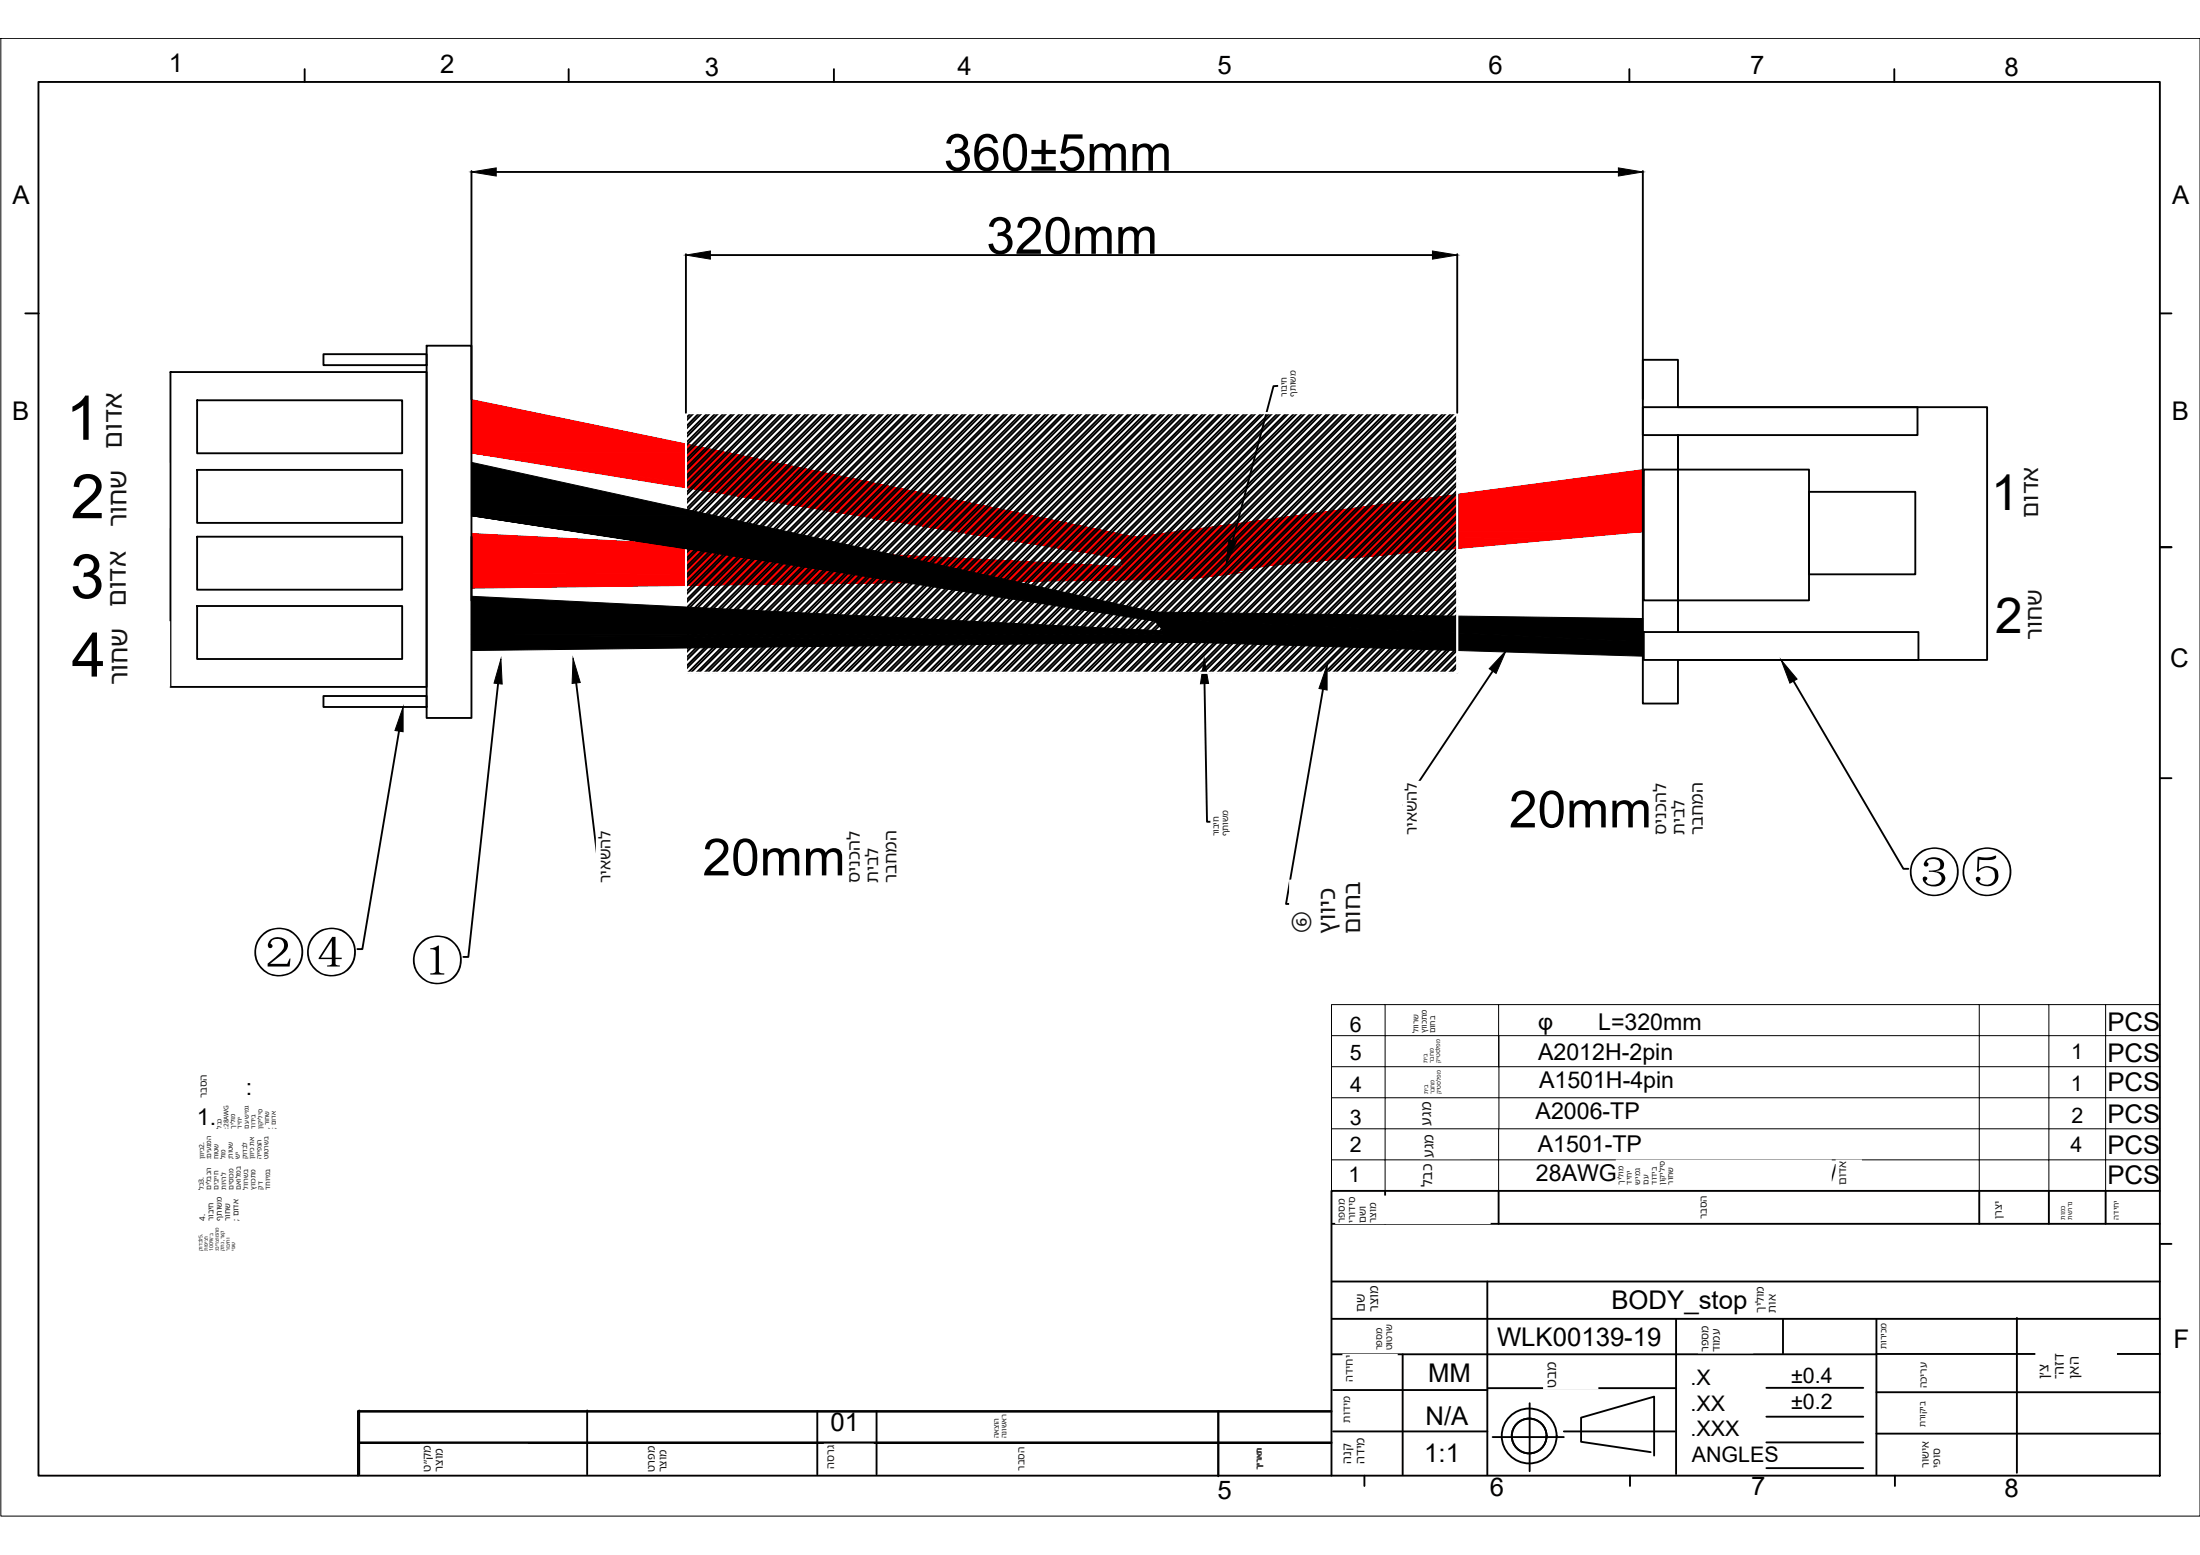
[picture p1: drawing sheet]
<svg xmlns="http://www.w3.org/2000/svg" width="297mm" height="210mm" viewBox="0 0 297 210" stroke-linecap="round" stroke-linejoin="round" font-family="sans-serif">
<!-- layer: 0 -->
<g fill="none" stroke="#000" stroke-width=".25">
<path d="M5.2 11.1h286.4v188.1h-286.4zM41.1 9.3v1.8M76.8 9.3v1.8M112.6 9.3v1.8M220 9.3v1.8M255.8 9.3v1.8M63.7 23.1v30.8M67 23.2h151.5M92.6 34.3v21.4M95.9 34.4h97.5M196.8 34.3v21.4M221.8 23.1v30.8"/>
<path d="M3.4 42.3h1.8M23 50.2h34.6v42.5h-34.6zM26.6 54h27.7v7.2h-27.7zM43.7 47.8h13.9v1.5h-13.9zM57.6 46.7h6.1v50.2h-6.1zM93.3 55.8l-.7 .6M93.7 55.8l-1.1 1M94.4 55.8l-1.8 1.8M94.8 55.8l-2.2 2.1M95.5 55.8l-2.9 2.9M95.9 55.8l-3.3 3.3M96.6 55.8l-4 4"/>
<path d="M97 55.8l-4.4 4.4M97.7 55.8l-5.1 5.1M98.1 55.8l-5.5 5.5M98.9 55.8l-6.3 6.2M99.2 55.8l-6.6 6.6M100 55.8l-7.4 7.4M100.4 55.8l-7.8 7.7M101.1 55.8l-8.5 8.5M101.5 55.8l-8.9 8.9M102.2 55.8l-9.6 9.6M102.6 55.8l-10 10M103.3 55.8l-10.7 10.7"/>
<path d="M103.7 55.8l-11.1 11.1M104.5 55.8l-11.9 11.8M104.8 55.8l-12.2 12.2M105.6 55.8l-13 12.9M105.9 55.8l-13.3 13.3M106.7 55.8l-14.1 14.1M107 55.8l-14.4 14.4M107.8 55.8l-15.2 15.2M108.1 55.8l-15.5 15.5M108.9 55.8l-16.3 16.3M109.3 55.8l-16.7 16.6M110 55.8l-17.4 17.4"/>
<path d="M110.4 55.8l-17.8 17.8M111.2 55.8l-18.6 18.5M111.5 55.8l-18.9 18.9M112.3 55.8l-19.7 19.7M112.6 55.8l-20 20M113.4 55.8l-20.8 20.8M113.7 55.8l-21.1 21.1M114.5 55.8l-21.9 21.9M114.9 55.8l-22.3 22.2M115.6 55.8l-23 23M116 55.8l-23.4 23.4M116.7 55.8l-24.1 24.1"/>
<path d="M117.1 55.8l-24.5 24.5M117.8 55.8l-25.2 25.2M118.2 55.8l-25.6 25.6M118.9 55.8l-26.3 26.3M119.3 55.8l-26.7 26.7M120.1 55.8l-27.5 27.4M120.5 55.8l-27.9 27.8M121.2 55.8l-28.6 28.6M121.6 55.8l-29 28.9M122.3 55.8l-29.7 29.7M122.7 55.8l-30.1 30.1M123.4 55.8l-30.8 30.8"/>
<path d="M123.8 55.8l-31.2 31.2M124.5 55.8l-31.9 31.9M124.9 55.8l-32.3 32.3M125.7 55.8l-33.1 33M126 55.8l-33.4 33.4M126.8 55.8l-34.2 34.2M127.2 55.8l-34.6 34.5M127.9 55.8l-35 35M128.3 55.8l-35.1 35M129 55.8l-35 35M129.4 55.8l-35.1 35M130.1 55.8l-35 35"/>
<path d="M130.5 55.8l-35 35M131.2 55.8l-35 35M131.6 55.8l-35 35M132.4 55.8l-35 35M132.7 55.8l-35 35M133.5 55.8l-35 35M133.8 55.8l-35 35M134.6 55.8l-35 35M134.9 55.8l-35 35M135.7 55.8l-35 35M136.1 55.8l-35 35M136.8 55.8l-35 35"/>
<path d="M137.2 55.8l-35 35M138 55.8l-35.1 35M138.3 55.8l-35 35M139.1 55.8l-35.1 35M139.4 55.8l-35 35M140.2 55.8l-35.1 35M140.5 55.8l-35 35M141.3 55.8l-35 35M141.7 55.8l-35.1 35M142.4 55.8l-35 35M142.8 55.8l-35 35M143.5 55.8l-35 35"/>
<path d="M143.9 55.8l-35 35M144.6 55.8l-35 35M145 55.8l-35 35M145.7 55.8l-35 35M146.1 55.8l-35 35M146.9 55.8l-35 35M147.3 55.8l-35.1 35M148 55.8l-35 35M148.4 55.8l-35 35M149.1 55.8l-35 35M149.5 55.8l-35 35M150.2 55.8l-35 35"/>
<path d="M150.6 55.8l-35 35M151.3 55.8l-35 35M151.7 55.8l-35 35M152.5 55.8l-35.1 35M152.8 55.8l-35 35M153.6 55.8l-35 35M154 55.8l-35.1 35M154.7 55.8l-35 35M155.1 55.8l-35.1 35M155.8 55.8l-35 35M156.2 55.8l-35.1 35M156.9 55.8l-35 35"/>
<path d="M157.3 55.8l-35 35M158 55.8l-35 35M158.4 55.8l-35 35M159.2 55.8l-35.1 35M159.5 55.8l-35 35M160.3 55.8l-35 35M160.6 55.8l-35 35M161.4 55.8l-35 35M161.7 55.8l-35 35M162.5 55.8l-35 35M162.9 55.8l-35 35M163.6 55.8l-35 35"/>
<path d="M164 55.8l-35 35M164.7 55.8l-35 35M165.1 55.8l-35 35M165.8 55.8l-35 35M166.2 55.8l-35 35M166.9 55.8l-35 35M167.3 55.8l-35 35M168.1 55.8l-35 35M168.5 55.8l-35.1 35M169.2 55.8l-35 35M169.6 55.8l-35 35M170.3 55.8l-35 35"/>
<path d="M170.7 55.8l-35 35M171.4 55.8l-35 35M171.8 55.8l-35 35M172.5 55.8l-35 35M172.6 52.1h-.7l-5.5 20.9M172.9 55.8l-35 35M173.7 55.8l-35.1 35M174 55.8l-35 35M174.8 55.8l-35 35M175.2 55.8l-35 35M175.9 55.8l-35 35M176.3 55.8l-35 35"/>
<path d="M177 55.8l-35 35M177.4 55.8l-35 35M178.1 55.8l-35 35M178.5 55.8l-35 35M179.3 55.8l-35.1 35M179.6 55.8l-35 35M180.4 55.8l-35 35M180.7 55.8l-35 35M181.5 55.8l-35 35M181.8 55.8l-35 35M182.6 55.8l-35 35M183 55.8l-35.1 35"/>
<path d="M183.7 55.8l-35 35M184.1 55.8l-35 35M184.8 55.8l-35 35M185.2 55.8l-35 35M186 55.8l-35.1 35M186.3 55.8l-35 35M187.1 55.8l-35.1 35M187.4 55.8l-35 35M188.2 55.8l-35.1 35M188.5 55.8l-35 35M189.3 55.8l-35 35M189.7 55.8l-35.1 35"/>
<path d="M190.4 55.8l-35 35M190.8 55.8l-35 35M191.5 55.8l-35 35M191.9 55.8l-35 35M192.6 55.8l-35 35M193 55.8l-35 35M193.7 55.8l-35 35M194.1 55.8l-35 35M194.9 55.8l-35 35M195.3 55.8l-35.1 35M196 55.8l-35 35M196.4 55.8l-35 35"/>
<path d="M196.8 56.1l-34.7 34.7M196.8 57.3l-33.6 33.5M196.8 58.4l-32.5 32.4M196.8 59.5l-31.4 31.3M196.8 56.5l-34.3 34.3M196.8 57.6l-33.2 33.2M196.8 58.8l-32.1 32M196.8 59.9l-31 30.9M221.8 48.6h4.8v6.4h41.7v34.1h-41.7v5.9h-4.8zM221.8 55h37.1v3.7h-37.1zM226.6 58.7v26.6M291.6 42.3h1.6"/>
<path d="M26.6 63.4h27.7v7.2h-27.7zM26.6 72.4h27.7v7.2h-27.7zM63.7 72.4v8.7M196.8 60.6l-30.2 30.2M196.8 61.7l-29.1 29.1M196.8 62.8l-28 28M196.8 64l-26.9 26.8M196.8 65.1l-25.8 25.7M196.8 66.2l-24.6 24.6M196.8 67.3l-23.5 23.5M196.8 68.4l-22.4 22.4M196.8 69.6l-21.3 21.2"/>
<path d="M196.8 70.7l-20.2 20.1M196.8 71.8l-19.1 19M196.8 72.9l-18 17.9M196.8 74l-16.9 16.8M196.8 75.1l-15.7 15.7M196.8 76.3l-14.6 14.5M196.8 77.4l-13.5 13.4M196.8 78.5l-12.4 12.3M196.8 79.6l-11.3 11.2M196.8 61l-29.9 29.8M196.8 62.1l-28.8 28.7M196.8 63.2l-27.7 27.6"/>
<path d="M196.8 64.4l-26.5 26.4M196.8 65.5l-25.4 25.3M196.8 66.6l-24.3 24.2M196.8 67.7l-23.2 23.1M196.8 68.8l-22.1 22M196.8 69.9l-20.9 20.9M196.8 71l-19.8 19.8M196.8 72.2l-18.7 18.6M196.8 73.3l-17.6 17.5M196.8 74.4l-16.5 16.4M196.8 75.5l-15.4 15.3M196.8 76.6l-14.2 14.2"/>
<path d="M196.8 77.7l-13.1 13.1M196.8 78.8l-12 12M196.8 80l-10.9 10.8M221.9 63.4h22.3v17.6h-22.3zM244.2 66.4h14.4v11.1h-14.4zM291.6 73.8h1.6M291.6 73.9h1.6M26.6 81.8h27.7v7.2h-27.7zM43.7 94h13.9v1.4h-13.9zM53.9 98.7l-5 29.4h-.7M67.3 92.3l-4.1 36.9h-.6M77.8 92.2l2.8 23h.7"/>
<path d="M162.6 92.3l.4 18.6h.6M178.6 93l-5 29h.7M196.8 80.7l-10.1 10.1M196.8 81.8l-9 9M196.8 82.9l-7.9 7.9M196.8 84l-6.8 6.8M196.8 85.2l-5.7 5.6M196.8 86.3l-4.6 4.5M196.8 87.4l-3.4 3.4M196.8 88.5l-2.3 2.3M196.8 89.6l-1.2 1.2M196.8 90.8h-.1"/>
<path d="M196.8 81.1l-9.8 9.7M196.8 82.2l-8.6 8.6M196.8 83.3l-7.5 7.5M196.8 84.4l-6.4 6.4M196.8 85.6l-5.3 5.2M196.8 86.7l-4.2 4.1M196.8 87.8l-3.1 3M196.8 88.9l-2 1.9M196.8 90l-.9 .8M201.5 90.6l-12 18.1h.6M221.9 85.3h37.1v3.8h-37.1zM242.2 92l14.8 25.3h.7"/>
<path d="M291.6 105h1.6M179.9 178h111.7M179.9 173h111.7M179.9 165.2h111.7M187 160.8v4.4M200.8 173v26.1M202.3 160.8v4.4M226.3 178v21M240.7 178v4.7M253.4 178v21.1M267.2 160.8v4.4M272.3 177.9v20.9"/>
<path d="M276.6 160.8v4.4M284.3 160.8v4.4M291.6 160.8h-111.8v38.4M291.6 167.9h1.6M48.3 190.5h131.5M48.5 194.7h131.3M48.5 194.8h131.3M48.5 190.4v8.6M79.3 190.4v8.6M110.3 190.5v8.5M118.3 190.5v8.5M164.5 190.5v8.8"/>
<path d="M179.8 190.6h-131.5v8.6M179.9 182.8h73.5M180 187.6h20.8M180 193.2h20.8M184.2 199.2v1.4M189.4 182.8v16.3M200.9 187.4h25.4M201.5 194h9.6M206.5 189.4v9.2M211.1 193.2h15M220.1 199.2v1.4M222.9 196l-9.4-1.4v-3.2l9.8-2.9v8"/>
<path d="M238.5 187.3h13.1M238.5 191.2h13.1M238.5 194.7h13.1M238.5 198.2h13.1M253.4 182.8h38.2M253.4 187.9h38.2M253.4 193.5h38.2M255.8 199.2v1.4M285.3 182.8h.1"/>
<circle cx="206.5" cy="193.8" r="3.7"/>
<circle cx="206.5" cy="193.8" r="2.35"/>
</g>
<!-- layer: DIM -->
<path d="M.1 5.2h296.9v199.5h-296.9z" fill="none" stroke="#000" stroke-width=".14"/>
<!-- layer: 0 -->
<g fill="none" stroke="#000" stroke-width=".14">
<path d="M179.8 139.8v-4.2h7.2v4.2h-7.2v4.2M187 135.6h15.3v4.2h-15.3v4.2h15.3M202.3 135.6h64.9v4.2h-64.9v4.2M202.4 139.9v12.5M267.2 135.6h9.4v4.2h-9.4v4.2h9.4v4.2h-9.4v4.2h-64.9v4.2h64.9v4.2M276.6 135.6h7.7v4.2h-7.7v4.2h7.7v4.2h-7.7v4.2h-9.4v4.2h9.4v4.2M284.3 135.6h7.3M291.6 139.8h-7.3v4.2h7.3M179.8 148.2v-4.2h7.2v4.2h-7.2v4.2M202.3 152.4h-15.3v4.2h15.3v4.2M202.3 144h64.9v4.2h-80.2v4.2h-7.2v4.2M291.6 148.2h-7.3v4.2h-7.7v4.2h7.7v4.2"/>
<path d="M291.6 152.4h-7.3v4.2h7.3M179.8 160.8v-4.2h7.2v4.2"/>
</g>
<g fill="#f00" stroke="#f00" stroke-width=".14">
<path d="M63.7 53.9l34.8 7.2h-34.8z"/>
<path d="M63.7 61.1h34.8l73.1 15.2z"/>
<path d="M63.7 72l104.1 5.3h-104.1z"/>
<path d="M63.7 77.3h104.1l-7.3 .9z"/>
<path d="M158.7 71.8l63.2-8.4-.1 8.4z"/>
<path d="M158.7 71.8h63.1l-11.7 1z"/>
<path d="M63.7 61.1l93.3 15.2h14.6zM157 76.3h14.6l-7.1 1.2z"/>
<path d="M63.7 77.3v.9h96.8zM63.7 78.2h96.8l-96.8 1.2z"/>
<path d="M150.7 72.8h59.4l-51.4-1zM150.7 72.8h59.4l-58.1 5.3z"/>
</g>
<g fill="#000" stroke="#000" stroke-width=".14">
<path d="M63.7 23.2l3.3-.5v1.1zM92.6 34.4l3.3-.5v1.1zM193.4 33.9l3.4 .5-3.4 .6zM218.5 22.7l3.3 .5-3.3 .6zM63.7 62.4l32.8 7.2h-32.8zM63.7 69.6h32.8l73.4 16.1zM165.9 72.8l1 .3-1.3 3.1zM54.4 95.4v3.4l-1.1-.2zM63.7 80.5l104.1 5.2h-104.1zM63.7 85.7h104.1l-7.3 1zM67.6 89l.2 3.3-1.1-.1zM77.4 88.9l.9 3.2-1.1 .2z"/>
<path d="M154.9 82.6l66.9 .9h-66.2zM155.6 83.5h66.2v3.1zM162.6 89l.6 3.3h-1.1zM179.2 89.8v3.3l-1.1-.2zM203.4 87.8l-1.4 3.1-.9-.6zM240.5 89.1l2.1 2.6-.9 .5z"/>
<path d="M63.7 69.6l104.3 16.1h1.9zM168 85.7h1.9l1.5 .3z"/>
<path d="M63.7 85.7v1h96.8zM63.7 86.7h96.8l-96.8 1.1z"/>
<path d="M155.6 83.5l2.7 3.1h63.5zM158.3 86.6h63.5v2z"/>
</g>
<path d="M92.6 55.8h104.2v35h-104.2z" fill="none" stroke="#fff" stroke-width=".3"/>
<g fill="#fff" stroke="#fff" stroke-width=".35">
<path d="M180.5 161.6h20.6v3.5h-20.6z"/>
<path d="M278.1 162.2h5v2.5h-5z"/>
<path d="M285.2 162.1h5.1v2.5h-5.1z"/>
<path d="M182.8 173.5h14.2v3.5h-14.2z"/>
<path d="M185.6 178.7h7.1v3.6h-7.1z"/>
<path d="M181.4 182.9h7.1v3.6h-7.1z"/>
<path d="M181.1 188.5h7.1v3.5h-7.1z"/>
<path d="M181 194h7.2v3.6h-7.2z"/>
<path d="M208.5 183.8h7.1v3.6h-7.1z"/>
<path d="M229.4 179h7.1v3.5h-7.1z"/>
<path d="M253.7 178.6h12.5v3.5h-12.5z"/>
<path d="M259 189.1h7.1v3.6h-7.1z"/>
<path d="M259.2 194.6h7.1v3.5h-7.1z"/>
<path d="M259 183.9h7.1v3.5h-7.1z"/>
<path d="M269.1 162.1h6.2v2.5h-6.2z"/>
<path d="M169.4 195.5h6v2.9h-6z"/>
<path d="M275 182.6h10.7v3.6h-10.7z"/>
<path d="M56.9 195.1h14.2v3.5h-14.2z"/>
<path d="M111.4 195h6.4v3.2h-6.4z"/>
<path d="M137.2 195.3h6.4v3.2h-6.4z"/>
<path d="M169.4 195.4h6v2.9h-6z"/>
<path d="M134 190.9h12.8v3.2h-12.8z"/>
<path d="M87.2 195.2h14.2v3.6h-14.2z"/>
<path d="M229.3 161.3h6.4v3.2h-6.4z"/>
<path d="M191.7 157.1h6.4v3.2h-6.4z"/>
<path d="M191.6 148.7h6.4v3.2h-6.4z"/>
<path d="M192.1 144.5h6.4v3.2h-6.4z"/>
<path d="M190.6 136.3h9.6v3.2h-9.6z"/>
<path d="M236.9 173.6h10.7v3.6h-10.7z"/>
<path d="M218.3 156.7h28.8v3.2h-28.8z"/>
<path d="M248 156.7h3.2v3.2h-3.2z"/>
<path d="M192.1 140.3h6.4v3.2h-6.4z"/>
<path d="M191.9 153.1h6.4v3.2h-6.4z"/>
<path d="M26.8 145.1h6.4v3.2h-6.4z"/>
<path d="M29.2 149.2h62.4v3.2h-62.4z"/>
<path d="M26.8 153.3h38.4v3.2h-38.4z"/>
<path d="M26.7 157.4h48v3.2h-48z"/>
<path d="M26.8 161.6h19.2v3.2h-19.2z"/>
<path d="M26.7 165.7h67.3v3.2h-67.3z"/>
<path d="M163.6 109.4h7.1v3.5h-7.1z"/>
<path d="M172.7 50h7.2v3.6h-7.2z"/>
<path d="M13.5 52.1h8.5v8.5h-8.5z"/>
<path d="M14.2 62.6h8.5v8.5h-8.5z"/>
<path d="M14.1 73.4h8.5v8.5h-8.5z"/>
<path d="M14.3 84h8.5v8.5h-8.5z"/>
<path d="M174.2 118.9h21.4v7.1h-21.4z"/>
<path d="M272.6 63h6.8v6.9h-6.8z"/>
<path d="M273.1 79.5h6.9v6.9h-6.9z"/>
<path d="M80.6 112.1h14.3v7.1h-14.3z"/>
<path d="M114.2 112.1h14.2v7.1h-14.2z"/>
<path d="M189.5 105.6h14.2v7.1h-14.2z"/>
<path d="M223 105.6h14.3v7.1h-14.3z"/>
</g>
<g font-size="8.3">
<text x="8.9" y="59.4">1</text>
<text x="9.6" y="69.9">2</text>
<text x="9.5" y="80.7">3</text>
<text x="9.7" y="91.3">4</text>
</g>
<g font-size="7.1">
<text x="257.6" y="120.2">③⑤</text>
<text x="34.1" y="131.1">②④</text>
<text x="55.5" y="132.1">①</text>
</g>
<g font-size="6.9">
<text x="127.4" y="23">360±5mm</text>
<text x="133.2" y="34.3">320mm</text>
<text x="203.7" y="111.7">20mm</text>
<text x="94.9" y="118.2">20mm</text>
</g>
<g font-size="6.7">
<text x="268.8" y="68.9">1</text>
<text x="269.4" y="85.4">2</text>
</g>
<g font-size="3.5">
<text x="22.8" y="9.7">1</text>
<text x="59.4" y="9.8">2</text>
<text x="95.2" y="10.3">3</text>
<text x="129.3" y="10.1">4</text>
<text x="164.4" y="10">5</text>
<text x="201" y="10">6</text>
<text x="236.3" y="10">7</text>
<text x="270.6" y="10.2">8</text>
<text x="1.7" y="27.6">A</text>
<text x="293.3" y="27.6">A</text>
<text x="1.6" y="56.7">B</text>
<text x="293.2" y="56.7">B</text>
<text x="293" y="90.1">C</text>
<text x="284.6" y="139.2">PCS</text>
<text x="284.6" y="143.3">PCS</text>
<text x="284.6" y="147.3">PCS</text>
<text x="284.6" y="151.7">PCS</text>
<text x="284.6" y="155.8">PCS</text>
<text x="284.6" y="159.8">PCS</text>
<text x="217.6" y="176.7">BODY_stop</text>
<text x="202.1" y="181.7">WLK00139-19</text>
<text x="293.4" y="182">F</text>
<text x="192.8" y="186.6">MM</text>
<text x="112.1" y="193.2">01</text>
<text x="192.3" y="197.3">1:1</text>
<text x="192.5" y="192.3">N/A</text>
<text x="164.4" y="202.4">5</text>
<text x="201.2" y="202">6</text>
<text x="236.5" y="201.8">7</text>
<text x="270.6" y="202.1">8</text>
</g>
<g font-size="3.5" fill="#111">
<text x="16.4" y="60.6" transform="rotate(-90 16.4 60.6)">םודא</text>
<text x="17.1" y="71.1" transform="rotate(-90 17.1 71.1)">רוחש</text>
<text x="17" y="81.9" transform="rotate(-90 17 81.9)">םודא</text>
<text x="17.2" y="92.5" transform="rotate(-90 17.2 92.5)">רוחש</text>
</g>
<g font-size="3.2" fill="#111">
<text x="275.2" y="69.9" transform="rotate(-90 275.2 69.9)">םודא</text>
<text x="176.9" y="126" transform="rotate(-90 176.9 126)">6</text>
<text x="180.3" y="126" transform="rotate(-90 180.3 126)">ץוויכ</text>
<text x="183.6" y="126" transform="rotate(-90 183.6 126)">םוחב</text>
</g>
<text font-size="3.1" fill="#111" x="275.7" y="86.4" transform="rotate(-90 275.7 86.4)">רוחש</text>
<g font-size="3.1">
<text x="207.7" y="143.1">A2012H-2pin</text>
<text x="207.7" y="139">φ</text>
<text x="215.8" y="139">L=320mm</text>
<text x="33.2" y="147.8">:</text>
<text x="207.8" y="146.9">A1501H-4pin</text>
<text x="26.6" y="151.9">1.</text>
<text x="207.3" y="151.1">A2006-TP</text>
<text x="207.6" y="155.5">A1501-TP</text>
<text x="207.4" y="159.4">28AWG</text>
<text x="247.1" y="159.4">/</text>
</g>
<g font-size="2.9">
<text x="182.3" y="143.1">5</text>
<text x="182.3" y="139.2">6</text>
<text x="279.6" y="143">1</text>
<text x="182.3" y="147.5">4</text>
<text x="279.6" y="147.3">1</text>
<text x="182.2" y="151.9">3</text>
<text x="182.3" y="155.5">2</text>
<text x="279.6" y="155.5">4</text>
<text x="279.7" y="151.5">2</text>
<text x="182.1" y="159.6">1</text>
<text x="228.2" y="187">.X</text>
<text x="228.2" y="190.4">.XX</text>
<text x="241.8" y="186.7">±0.4</text>
<text x="241.8" y="190.2">±0.2</text>
<text x="228.2" y="193.9">.XXX</text>
<text x="228.4" y="197.4">ANGLES</text>
</g>
<g font-size="2.4" fill="#111">
<text x="225" y="112.7" transform="rotate(-90 225 112.7)">סינכהל</text>
<text x="227.5" y="112.7" transform="rotate(-90 227.5 112.7)">תיבל</text>
<text x="229.9" y="112.7" transform="rotate(-90 229.9 112.7)">רבחמה</text>
<text x="116.1" y="119.2" transform="rotate(-90 116.1 119.2)">סינכהל</text>
<text x="118.6" y="119.2" transform="rotate(-90 118.6 119.2)">תיבל</text>
<text x="121" y="119.2" transform="rotate(-90 121 119.2)">רבחמה</text>
</g>
<g font-size="2.2" fill="#111">
<text x="191.3" y="112.7" transform="rotate(-90 191.3 112.7)">ריאשהל</text>
<text x="82.4" y="119.2" transform="rotate(-90 82.4 119.2)">ריאשהל</text>
</g>
<g font-size="2" fill="#111">
<text x="193.3" y="151.9" transform="rotate(-90 193.3 151.9)">עגמ</text>
<text x="193.4" y="160.3" transform="rotate(-90 193.4 160.3)">לבכ</text>
<text x="193.5" y="156.3" transform="rotate(-90 193.5 156.3)">עגמ</text>
<text x="276.6" y="186.2" transform="rotate(-90 276.6 186.2)">ן׳צ</text>
<text x="278.6" y="186.2" transform="rotate(-90 278.6 186.2)">־הזד</text>
<text x="280.7" y="186.2" transform="rotate(-90 280.7 186.2)">ןאה</text>
</g>
<text font-size="1.9" fill="#111" x="210.1" y="187.4" transform="rotate(-90 210.1 187.4)">טבמ</text>
<g font-size="1.7" fill="#111">
<text x="184.3" y="177" transform="rotate(-90 184.3 177)">םש</text>
<text x="186.1" y="177" transform="rotate(-90 186.1 177)">רצומ</text>
<text x="182.4" y="197.6" transform="rotate(-90 182.4 197.6)">הנק</text>
<text x="184.2" y="197.6" transform="rotate(-90 184.2 197.6)">הדימ</text>
</g>
<g font-size="1.6" fill="#111">
<text x="58.2" y="198.6" transform="rotate(-90 58.2 198.6)">ט״קמ</text>
<text x="59.8" y="198.6" transform="rotate(-90 59.8 198.6)">רצומ</text>
</g>
<g font-size="1.5" fill="#111">
<text x="249.2" y="159.9" transform="rotate(-90 249.2 159.9)">םודא</text>
<text x="270.3" y="164.6" transform="rotate(-90 270.3 164.6)">ןרצי</text>
<text x="238.1" y="177.2" transform="rotate(-90 238.1 177.2)">ךילומ</text>
<text x="239.8" y="177.2" transform="rotate(-90 239.8 177.2)">תוא</text>
<text x="230.7" y="182.5" transform="rotate(-90 230.7 182.5)">רפסמ</text>
<text x="232.2" y="182.5" transform="rotate(-90 232.2 182.5)">דומע</text>
<text x="182.7" y="186.5" transform="rotate(-90 182.7 186.5)">הדיחי</text>
<text x="88.4" y="198.8" transform="rotate(-90 88.4 198.8)">טרפמ</text>
<text x="90" y="198.8" transform="rotate(-90 90 198.8)">רצומ</text>
<text x="112.6" y="198.2" transform="rotate(-90 112.6 198.2)">הסרג</text>
<text x="260.4" y="198.1" transform="rotate(-90 260.4 198.1)">רושיא</text>
<text x="262" y="198.1" transform="rotate(-90 262 198.1)">יפוס</text>
</g>
<g font-size="1.4" fill="#111">
<text x="27.9" y="148.3" transform="rotate(-90 27.9 148.3)">רבסה</text>
<text x="181.6" y="165.1" transform="rotate(-90 181.6 165.1)">רפסמ</text>
<text x="183" y="165.1" transform="rotate(-90 183 165.1)">ירודיס</text>
<text x="184.4" y="165.1" transform="rotate(-90 184.4 165.1)">םשו</text>
<text x="185.8" y="165.1" transform="rotate(-90 185.8 165.1)">רצומ</text>
<text x="230.4" y="164.5" transform="rotate(-90 230.4 164.5)">רבסה</text>
<text x="260.2" y="187.4" transform="rotate(-90 260.2 187.4)">הכירע</text>
<text x="182.3" y="192" transform="rotate(-90 182.3 192)">תודימ</text>
<text x="138.3" y="198.5" transform="rotate(-90 138.3 198.5)">רבסה</text>
</g>
<g font-size="1.3" fill="#111">
<text x="186.6" y="182.3" transform="rotate(-90 186.6 182.3)">רפסמ</text>
<text x="188" y="182.3" transform="rotate(-90 188 182.3)">טוטרש</text>
</g>
<g font-size="1.2" fill="#111">
<text x="173.7" y="53.6" transform="rotate(-90 173.7 53.6)">רוביח</text>
<text x="175" y="53.6" transform="rotate(-90 175 53.6)">ףתושמ</text>
<text x="164.6" y="112.9" transform="rotate(-90 164.6 112.9)">רוביח</text>
<text x="165.8" y="112.9" transform="rotate(-90 165.8 112.9)">ףתושמ</text>
<text x="254.7" y="182.1" transform="rotate(-90 254.7 182.1)">תוריכמ</text>
<text x="260" y="192.7" transform="rotate(-90 260 192.7)">תרוקיב</text>
</g>
<g font-size="1.1" fill="#111">
<text x="191.5" y="139.5" transform="rotate(-90 191.5 139.5)">לוורש</text>
<text x="192.6" y="139.5" transform="rotate(-90 192.6 139.5)">ץווכתמ</text>
<text x="193.8" y="139.5" transform="rotate(-90 193.8 139.5)">םוחב</text>
<text x="219.2" y="159.9" transform="rotate(-90 219.2 159.9)">ךילומ</text>
<text x="220.3" y="159.9" transform="rotate(-90 220.3 159.9)">דיחי</text>
<text x="221.4" y="159.9" transform="rotate(-90 221.4 159.9)">שימג</text>
<text x="222.6" y="159.9" transform="rotate(-90 222.6 159.9)">םע</text>
<text x="223.7" y="159.9" transform="rotate(-90 223.7 159.9)">דודיב</text>
<text x="224.8" y="159.9" transform="rotate(-90 224.8 159.9)">ןוקיליס</text>
<text x="225.9" y="159.9" transform="rotate(-90 225.9 159.9)">רוחש</text>
<text x="27.7" y="164.8" transform="rotate(-90 27.7 164.8)">4.</text>
<text x="28.8" y="164.8" transform="rotate(-90 28.8 164.8)">רוביח</text>
<text x="29.9" y="164.8" transform="rotate(-90 29.9 164.8)">ףתושמ</text>
<text x="31.1" y="164.8" transform="rotate(-90 31.1 164.8)">רוחש</text>
<text x="32.2" y="164.8" transform="rotate(-90 32.2 164.8)">;</text>
<text x="32.2" y="164.2" transform="rotate(-90 32.2 164.2)">םודא</text>
<text x="286.1" y="164.6" transform="rotate(-90 286.1 164.6)">הדיחי</text>
<text x="170.4" y="198.4" transform="rotate(-90 170.4 198.4)">ךיראת</text>
</g>
<g font-size="1" fill="#111">
<text x="134.8" y="194.1" transform="rotate(-90 134.8 194.1)">האצוה</text>
<text x="135.9" y="194.1" transform="rotate(-90 135.9 194.1)">הנושאר</text>
</g>
<g font-size=".9" fill="#111">
<text x="29.9" y="152.4" transform="rotate(-90 29.9 152.4)">לבכ</text>
<text x="30.8" y="152.4" transform="rotate(-90 30.8 152.4)">:28AWG</text>
<text x="31.8" y="152.4" transform="rotate(-90 31.8 152.4)">ךילומ</text>
<text x="32.7" y="152.4" transform="rotate(-90 32.7 152.4)">דיחי</text>
<text x="33.6" y="152.4" transform="rotate(-90 33.6 152.4)">םע שימג</text>
<text x="34.5" y="152.4" transform="rotate(-90 34.5 152.4)">דודיב</text>
<text x="35.4" y="152.4" transform="rotate(-90 35.4 152.4)">ןוקיליס</text>
<text x="36.3" y="152.4" transform="rotate(-90 36.3 152.4)">,</text>
<text x="36.3" y="151.9" transform="rotate(-90 36.3 151.9)">רוחש</text>
<text x="37.3" y="152.4" transform="rotate(-90 37.3 152.4)">;</text>
<text x="37.3" y="151.9" transform="rotate(-90 37.3 151.9)">םודא</text>
<text x="27.5" y="160.6" transform="rotate(-90 27.5 160.6)">לכ3.</text>
<text x="27.5" y="156.5" transform="rotate(-90 27.5 156.5)">ןוויכ2.</text>
<text x="28.5" y="156.5" transform="rotate(-90 28.5 156.5)">:</text>
<text x="28.5" y="156.3" transform="rotate(-90 28.5 156.3)">םיעגמה</text>
<text x="28.5" y="160.6" transform="rotate(-90 28.5 160.6)">םילבכה</text>
<text x="29.5" y="156.5" transform="rotate(-90 29.5 156.5)">חוטש</text>
<text x="29.5" y="160.6" transform="rotate(-90 29.5 160.6)">םיבייח</text>
<text x="30.4" y="156.5" transform="rotate(-90 30.4 156.5)">לומ</text>
<text x="30.5" y="160.6" transform="rotate(-90 30.5 160.6)">תויהל</text>
<text x="31.4" y="156.5" transform="rotate(-90 31.4 156.5)">;</text>
<text x="31.4" y="156.3" transform="rotate(-90 31.4 156.3)">חוטש</text>
<text x="31.5" y="160.6" transform="rotate(-90 31.5 160.6)">םיסוכמ</text>
<text x="32.4" y="156.5" transform="rotate(-90 32.4 156.5)">שי</text>
<text x="32.5" y="160.6" transform="rotate(-90 32.5 160.6)">םאולמב</text>
<text x="33.4" y="156.5" transform="rotate(-90 33.4 156.5)">קודבל</text>
<text x="33.5" y="160.6" transform="rotate(-90 33.5 160.6)">לוורשב</text>
<text x="34.3" y="156.5" transform="rotate(-90 34.3 156.5)">ןוויכ תא</text>
<text x="34.5" y="160.6" transform="rotate(-90 34.5 160.6)">ץווכתמ</text>
<text x="35.3" y="156.5" transform="rotate(-90 35.3 156.5)">הייפצה</text>
<text x="35.5" y="160.6" transform="rotate(-90 35.5 160.6)">קד</text>
<text x="36.3" y="156.5" transform="rotate(-90 36.3 156.5)">טוטרשב</text>
<text x="36.5" y="160.6" transform="rotate(-90 36.5 160.6)">דחוימב</text>
<text x="278.8" y="164.7" transform="rotate(-90 278.8 164.7)">תומכ</text>
<text x="279.8" y="164.7" transform="rotate(-90 279.8 164.7)">תשרדנ</text>
</g>
<g font-size=".8" fill="#111">
<text x="192.7" y="143.5" transform="rotate(-90 192.7 143.5)">תיב</text>
<text x="193.6" y="143.5" transform="rotate(-90 193.6 143.5)">רבחמ</text>
<text x="194.4" y="143.5" transform="rotate(-90 194.4 143.5)">קיטסלפמ</text>
<text x="192.8" y="147.7" transform="rotate(-90 192.8 147.7)">תיב</text>
<text x="193.7" y="147.7" transform="rotate(-90 193.7 147.7)">רבחמ</text>
<text x="194.5" y="147.7" transform="rotate(-90 194.5 147.7)">קיטסלפמ</text>
</g>
<g font-size=".7" fill="#111">
<text x="27.3" y="168.9" transform="rotate(-90 27.3 168.9)">קודבל5.</text>
<text x="28.1" y="168.9" transform="rotate(-90 28.1 168.9)">תופיצר</text>
<text x="28.8" y="168.9" transform="rotate(-90 28.8 168.9)">100%־ב</text>
<text x="29.5" y="168.9" transform="rotate(-90 29.5 168.9)">:</text>
<text x="29.5" y="168.7" transform="rotate(-90 29.5 168.7)">םירצומהמ</text>
<text x="30.3" y="168.9" transform="rotate(-90 30.3 168.9)">קתנ ,רצק</text>
<text x="31" y="168.9" transform="rotate(-90 31 168.9)">רוביחו</text>
<text x="31.8" y="168.9" transform="rotate(-90 31.8 168.9)">יוגש</text>
</g>
</svg>
